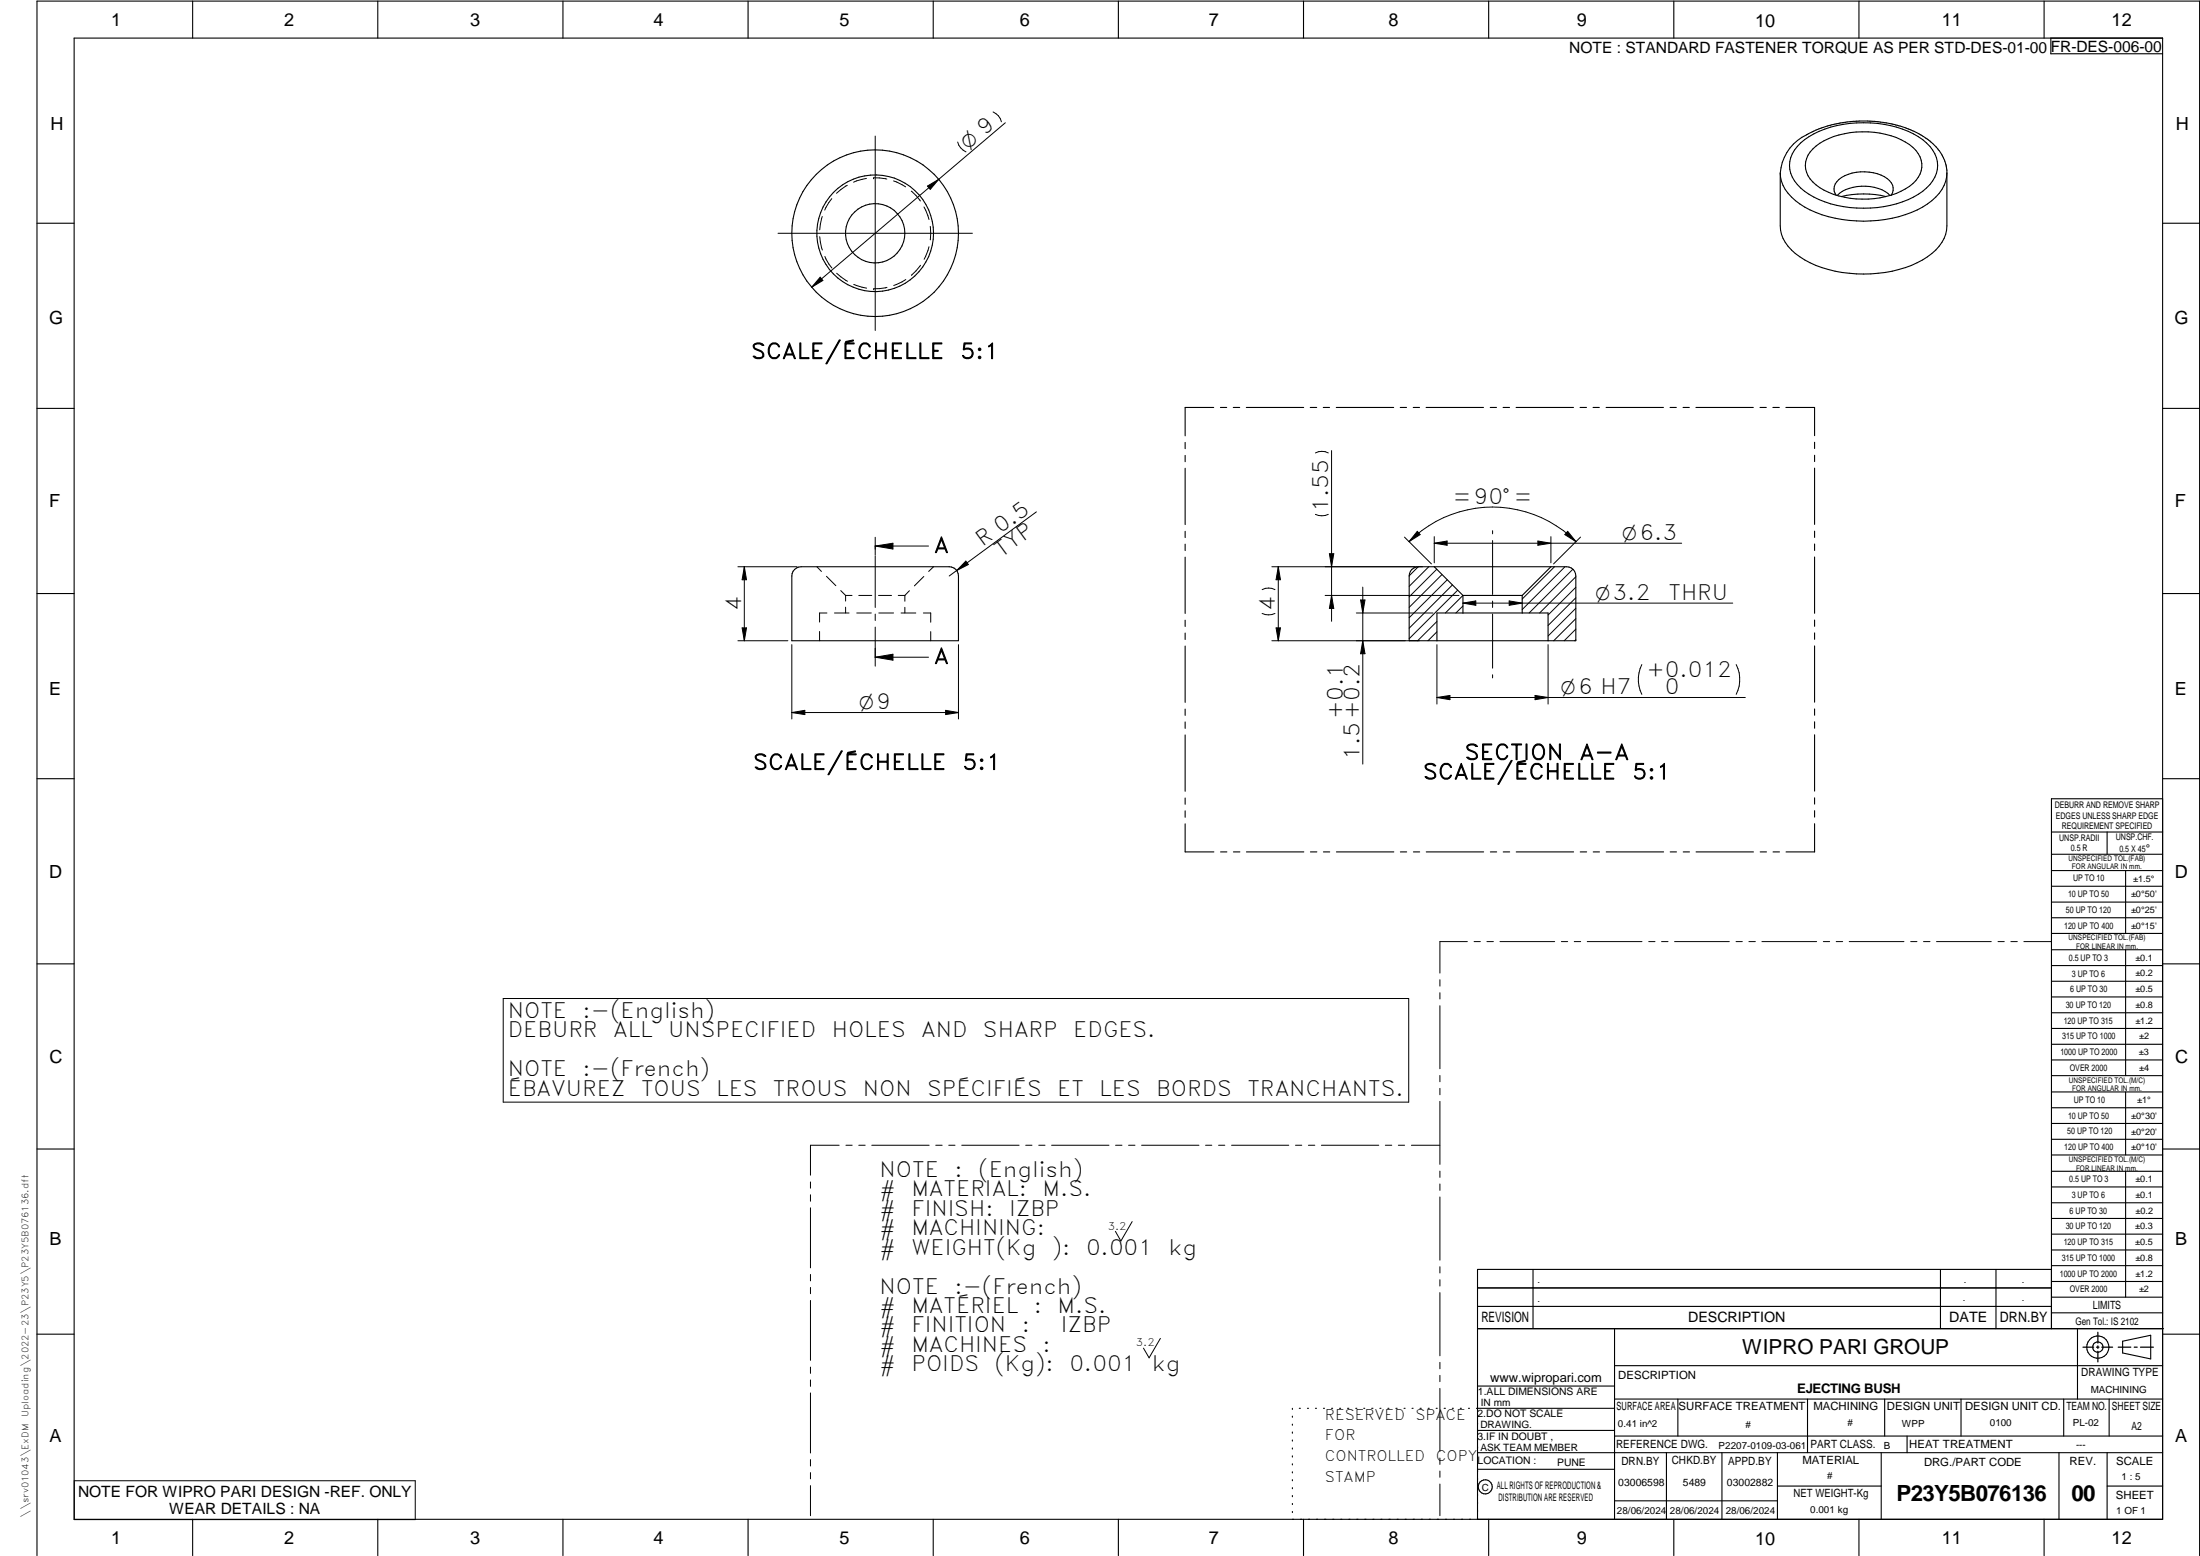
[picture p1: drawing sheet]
<svg xmlns="http://www.w3.org/2000/svg" width="594mm" height="420mm" viewBox="0 0 594 420" stroke-linecap="round" stroke-linejoin="round" font-family="sans-serif">
<g fill="none" stroke="#000" stroke-width=".3">
<path d="M20 10.3h564v400h-564zM52 .3v10M102 .3v10M152 .3v10M202 .3v10M252 .3v10M302 .3v10M352 .3v10M402 .3v10M452 .3v10M502 .3v10M552 .3v10"/>
<path d="M553.8 10.3v4.2h30.2M486.2 38.6a26.4 26.4 0 0 1 18.9-5.4 24.6 24.6 0 0 1 15.1 5.4 7.6 7.6 0 0 1 0 12.2 26.4 26.4 0 0 1-18.8 5.4 24.9 24.9 0 0 1-15.2-5.4 7.6 7.6 0 0 1 0-12.2zM480.7 46.7v14.3a10.4 10.4 0 0 0 5.3 8.3 33 33 0 0 0 23.1 4.3 23.7 23.7 0 0 0 14.5-7.1 8.6 8.6 0 0 0 2.1-5.5v-14.3M480.7 46.7a10.4 10.4 0 0 0 5.3 8.4 33.3 33.3 0 0 0 23.1 4.2 23.1 23.1 0 0 0 14.6-7.1 9 9 0 0 0 2-5.5M489.5 40.2a19.2 19.2 0 0 1 13.3-4.6 20.6 20.6 0 0 1 13.7 4.2 6.1 6.1 0 0 1 0 9.8 22.6 22.6 0 0 1-18.4 3.7 14.6 14.6 0 0 1-9.9-5.8 5.9 5.9 0 0 1 1.3-7.3zM497.2 53.1a25.6 25.6 0 0 1 12.1 0M510.4 52.8a11.2 11.2 0 0 0-11.1-1.9 6.9 6.9 0 0 0-3.2 1.9M510.7 52.7a3.2 3.2 0 0 0-1.1-4.5 11.9 11.9 0 0 0-13 .3 3.1 3.1 0 0 0-.8 4.2M525.7 46.7a11.9 11.9 0 0 0-6.6-10l-.6-.4a28.8 28.8 0 0 0-11.1-3.4 39.4 39.4 0 0 0-8.2 0h-.4a29.6 29.6 0 0 0-11 3.5 12.3 12.3 0 0 0-7.1 10.3M10 60.3h10M584 60.3h10M10 110.3h10"/>
<path d="M320 119.5v1.7M327.7 110h-7.7v7.7M329.6 110h1.7M333 110h1.8M336.5 110h15.5M353.8 110h1.8M357.3 110h1.7M360.8 110h15.5M378.1 110h1.7M381.6 110h1.7M385.1 110h15.5M402.4 110h1.7"/>
<path d="M405.9 110h1.7M409.4 110h15.5M426.7 110h1.7M430.2 110h1.7M433.7 110h15.5M451 110h1.7M454.5 110h1.7M458 110h15.4M475.3 110h1.7M478.7 110h1.8M482.3 110h7.7v7.6M490 119.4v1.7"/>
<path d="M584 110.3h10M320 123v1.7M320 126.4v15.2M490 122.9v1.7M490 126.4v15.2M214.6 153.8l1.1-.7 .6-.1h40a2.46 2.46 0 0 1 2.5 2.5v17.5h-45v-17.5l.4-1.2zM320 143.5v1.7M320 146.9v1.8M320 150.5v15.2M381.2 153.8l1.2-.7 .6-.1h40a2.46 2.46 0 0 1 2.5 2.5v17.5h-45v-17.5l.4-1.2zM387.3 153l7.7 7.8M418.8 153l-7.8 7.8"/>
<path d="M490 143.4v1.7M490 146.9v1.7M490 150.4v15.2M10 160.3h10M320 167.5v1.7M320 170.9v1.8M320 174.5v15.2M388 173v-7.5h30v7.5M395 160.8h16M395 160.8v4.7M411 160.8v4.7M490 167.4v1.7"/>
<path d="M490 170.9v1.7M490 174.4v15.2M584 160.3h10M320 191.5v1.7M320 194.9v1.8M320 198.5v15.2M490 191.4v1.7M490 194.9v1.7M490 198.4v15.2M10 210.3h10M320 215.5v1.7M320 218.9v1.8"/>
<path d="M490 215.4v1.7M490 218.9v1.7M584 215.7h-30v143.1M584 210.3h10M320 222.5v7.5h7.8M329.6 230h1.7M333.1 230h1.7M336.6 230h15.5M353.9 230h1.7M357.4 230h1.7M360.9 230h15.5M378.2 230h1.7"/>
<path d="M381.7 230h1.7M385.1 230h15.5M402.5 230h1.6M405.9 230h1.8M409.4 230h15.5M426.7 230h1.7M430.2 230h1.7M433.7 230h15.5M451 230h1.7M454.5 230h1.7M458 230h15.5M475.3 230h1.7"/>
<path d="M478.8 230h1.7M490 222.4v7.6h-7.7M554 224.7h30M554 230.7h30M554 235.1h30M554 239.3h30M569 224.7v6M574 235.1v17M554 243.6h30M554 247.8h30M554 252.1h30M554 256.5h30"/>
<path d="M574 256.5v33.9M10 260.3h10M554 260.7h30M554 265h30M554 269.2h30M554 273.5h30M554 277.7h30M584 260.3h10M554 282h30M554 286.2h30M554 290.4h30M554 294.9h30"/>
<path d="M554 299.1h30M574 294.9v17M10 310.3h10M554 303.4h30M554 307.6h30M554 311.9h30M554 316.3h30M574 316.3v34M584 310.3h10M554 320.5h30M554 324.8h30M554 329h30"/>
<path d="M554 333.2h30M554 337.5h30M399 358.8h185.2M399 352.8h155M399 347.8h155M414 342.8v16M436 358.8v51.5M524 342.8v16M539 342.8v16M554 341.8h30M554 346h30M554 350.3h30"/>
<path d="M554 354.5h30M554 342.8h-155v67.5M561 358.8v19M10 360.3h10M399 374.3h37M436 377.8h148M453.1 377.8v10M488.1 377.8v14.5M508.9 377.8v10M529.5 377.8v10M557.3 377.8v10M569.5 377.8v10"/>
<path d="M573.2 362.2l7.6-1.6v6.3l-7.6-1.6zM584 368.8h-148M584 360.3h10M349 380.3v.3M349 382.4v.3M349 384.6v.3M349 386.7v.3M349 388.8v.3M349 391v.3M349 393.1v.3M349 395.3v.3M349 397.4v.3"/>
<path d="M349 399.5v.3M350.9 380.3h.2M353.1 380.3h.2M355.2 380.3h.3M357.4 380.3h.3M359.6 380.3h.3M361.7 380.3h.3M363.9 380.3h.3M366.1 380.3h.3M368.3 380.3h.2M370.4 380.3h.3M372.6 380.3h.3"/>
<path d="M374.8 380.3h.3M376.9 380.3h.4M379.1 380.3h.3M381.3 380.3h.3M383.4 380.3h.4M385.6 380.3h.3M387.8 380.3h.3M390 380.3h.3M392.2 380.3h.3M394.3 380.3h.3M396.5 380.3h.3M398.7 380.3h37.3"/>
<path d="M399 396.7h37M399 392.3h185M399 386.2h37M436 387.8h148M450 392.3v18M465 392.3v18M480 392.3v18M508 392.3v18M515 387.8v4.5M556 392.3v18M569 392.3v18M52 410.3v9.7"/>
<path d="M102 410.3v9.7M152 410.3v9.7M202 410.3v9.7M252 410.3v9.7M302 410.3v9.7M349 401.7v.3M349 403.8v.4M349 406v.3M349 408.1v.3M352 410.3v9.7M402 410.3v9.7M436 405.3h44"/>
<path d="M452 410.3v9.7M480 401.3h28M502 410.3v9.7M552 410.3v9.7M569 401.3h15M10 420v-419.7h584v419.7"/>
<circle cx="236.3" cy="63" r="22.5"/>
<circle cx="236.3" cy="63" r="8"/>
<circle cx="236.3" cy="63" r="15.8"/>
<circle cx="566.5" cy="363.7" r="1.39"/>
<circle cx="566.5" cy="363.8" r="3"/>
<circle cx="401.1" cy="401.5" r="1.9"/>
</g>
<g fill="none" stroke="#000" stroke-width=".27">
<path d="M236.3 36.7v52.5M258.6 38.4a4.1 4.1 0 0 0 2.3 2.6M268.2 30.2a3.8 3.8 0 0 1 2.2 2.7M271.5 33.1l-52.3 44.5M222 58.5l-.6 3.6M224.6 53.6l-1.9 3.1M228.8 50l-2.9 2.2M234 48.2l-3.5 1M235.9 48h.1M235.9 48l3.6 .3M241.3 48.9l3.3 1.6M246.1 51.6l2.4 2.7"/>
<path d="M249.5 55.9l1.4 3.4M250.4 50.2l3.1-1.8-2.3 2.7zM210.1 63h52.5M221.4 63.9l.7 3.6M221.5 74.8l.7 .9-3 1.9zM222.8 69.3l1 2 .9 1.1M225.9 73.8l2.9 2.1M230.5 76.8l3.5 1M235.9 78h.1M239.5 77.6l-3.6 .4M244.6 75.5l-3.3 1.6M248.6 71.6l-2.5 2.7"/>
<path d="M250.9 66.6l-1.4 3.4M251.2 61.1v3.7M279.9 138.2l-23.6 17.3M355.2 122.3a3.8 3.8 0 0 1 3.5 0M355.2 138.9a4.1 4.1 0 0 0 3.5 0M359.6 121.7v46.1M199.3 153h16M201 153v20M201 153l.6 3.5h-1.2zM220.6 153l1.2 1.3M223.2 155.6l2.5 2.6M227 159.5l1.3 1.3"/>
<path d="M236.3 145.1v4.8M236.3 150.1v13.9M236.3 147.4h14.4M236.3 147.4l4.8-.7v1.6zM245.6 159.5l-1.3 1.3M249.5 155.7l-2.6 2.5M252.1 153l-1.3 1.3M260.8 151.5l.7 .9-3.1 1.7zM340.8 159.2a3.8 3.8 0 0 1 3.5 0M343.4 153h40.7M345.2 153v20M345.2 153l.6 3.5h-1.2z"/>
<path d="M359 149.5h1.2l-.6 3.5zM368 158.5v47.8M379.3 145l7.2 7.3M380.5 146.3a31.8 31.8 0 0 1 45.1 0M382.7 143.5l.8 .9-3 1.9zM383 153l-2.5 2.5M385.8 153l-5.3 5.3M387.3 144.9v7.1M387.3 146.7l3.5-.6v1.1zM387.3 146.7h66.8M388 153.7l-7.5 7.5M389.4 155.2l-8.9 8.8"/>
<path d="M390.8 156.5l-10.3 10.3M392.2 157.9l-11.7 11.7M393.6 159.4l-13.1 13.1M403 143.3v.8M403 146v14.5M415.3 146.1l3.5 .6-3.5 .5zM418.8 144.9v7.1M419.8 153l-8.8 8.8M422.6 153l-11.6 11.6M423.3 143.5l2.3 2.8-3-1.9zM424.7 153.7l-11.8 11.8M425.5 158.6l-7.5 7.5"/>
<path d="M425.5 155.7l-9.8 9.8M426.8 145l-7.3 7.3M199.3 173h13.5M200.4 169.5h1.2l-.6 3.5zM213.8 174.1v20M221.3 170.5v2.5M223.3 165.5h-2v2.5M225.3 165.5h4M228.3 160.8h1.8M228.3 160.8v1.5M228.3 164v1.5M231.3 165.5h4"/>
<path d="M231.9 160.8h3.5M236.3 177.5l4.8-.8v1.6zM236.3 165.8v1.8M236.3 169.3v10.6M236.3 177.5h14.4M237.2 160.8h3.5M237.3 165.5h4M242.6 160.8h1.7M243.3 165.5h4M244.3 160.8v1.5M244.3 164v1.5M249.3 165.5h2v2.5"/>
<path d="M251.3 170.6v2.4M258.8 174.1v20M340.8 165.7a4.1 4.1 0 0 0 3.5 0M343.4 173h39.8M344.6 169.5h1.2l-.6 3.5zM357.8 160.8h36.2M359.6 160.8l.6 3.5h-1.2zM366.3 165.5h20.7M367.4 162h1.2l-.6 3.5zM368 173l.6 3.5h-1.2zM388 167.8l-5.2 5.2M388 174.1v16"/>
<path d="M388 170.6l-2.4 2.4M395 160.8l-4.7 4.7M395 163.6l-1.9 1.9M395 162.9l3.5-.6v1.1zM395 162.9h72.9M403 162.3v1.7M403 165.8v14.6M407.5 162.3l3.5 .6-3.5 .5zM418 174.1v16M425.5 161.4l-7.5 7.5M425.5 164.3l-7.5 7.4M425.5 169.9l-3.1 3.1"/>
<path d="M425.5 172.7l-.3 .3M425.5 167l-5.9 6M443.4 179.5a9 9 0 0 0 0 8M468.8 179.5a9 9 0 0 1 0 8M213.8 192.4l3.5-.6v1.2zM213.8 192.4h45M255.3 191.8l3.5 .6-3.5 .6zM388 188.3h83.3M388 188.3l3.5-.5v1.1zM403 182.2v.8M414.5 187.8l3.5 .5-3.5 .6zM396.2 254.3h-7.4v8.5"/>
<path d="M398.1 254.3h1.6M401.5 254.3h1.8M405 254.3h14.8M421.6 254.3h1.7M425.1 254.3h1.7M428.6 254.3h14.8M445.2 254.3h1.7M448.7 254.3h1.7M452.2 254.3h14.8M468.8 254.3h1.7M472.3 254.3h1.7M475.8 254.3h14.8"/>
<path d="M492.4 254.3h1.7M495.8 254.3h1.8M499.4 254.3h14.7M516 254.3h1.6M519.4 254.3h1.8M522.9 254.3h14.8M539.5 254.3h1.7M543 254.3h1.7M546.5 254.3h7.4M135.9 269.6h244.5v28h-244.5zM388.8 264.5v1.8M388.8 268.1v1.6"/>
<path d="M388.8 271.6v17M388.8 290.4v1.7M388.8 293.9v1.7M388.8 297.4v17M218.9 319.2v1.6M226.6 309.2h-7.7v8.1M228.4 309.2h1.7M231.9 309.2h1.7M235.4 309.2h15.5M252.7 309.2h1.7M256.2 309.2h1.7M259.7 309.2h15.5"/>
<path d="M277 309.2h1.7M280.5 309.2h1.7M284 309.2h15.5M301.2 309.2h1.8M304.8 309.2h1.7M308.3 309.2h15.5M325.5 309.2h1.7M329.1 309.2h1.6M332.6 309.2h15.4M349.8 309.2h1.7M353.3 309.2h1.7M356.8 309.2h15.5"/>
<path d="M374.1 309.2h1.7M377.6 309.2h1.7M381.1 309.2h7.7M388.8 316.2v1.7M388.8 319.7v1.7M218.9 322.6v1.8M218.9 326.1v16.2M305.7 329.9l-3 5.2-1.5-2.6M388.8 323.2v17.1M218.9 344.1v1.8M218.9 347.6v1.7M218.9 351.2v16.1"/>
<path d="M388.8 342.1v1.6M388.8 345.6v1.7M388.8 349v17.1M218.9 369.1v1.7M218.9 372.6v1.8M218.9 376.1v16.2M313.3 361.4l-3 5.2-1.5-2.6M388.8 367.9v1.7M388.8 371.4v1.7M388.8 374.9v17M20.1 399.8h92v10.5h-92zM218.9 394.1v1.8"/>
<path d="M218.9 397.6v1.7M388.8 393.7v1.7M388.8 397.2v1.7M218.9 401.2v8.1M388.8 400.7v8.6"/>
</g>
<path d="M566.5 359.7v3M562.5 363.8h2.9M566.1 363.8h.7M566.5 363.4v.7M566.5 364.9v2.8M567.6 363.8h2.9M572 363.8h3.4M576.3 363.8h.8M578 363.8h3.5" fill="none" stroke="#000" stroke-width=".34"/>
<g fill="#000">
<path d="M250.4 50.2l3.1-1.8-2.3 2.7zM221.5 74.8l.7 .9-3 1.9zM201 153l.6 3.5h-1.2zM236.3 147.4l4.8-.7v1.6zM260.8 151.5l.7 .9-3.1 1.7zM345.2 153l.6 3.5h-1.2zM359 149.5h1.2l-.6 3.5zM382.7 143.5l.8 .9-3 1.9zM387.3 146.7l3.5-.6v1.1zM415.3 146.1l3.5 .6-3.5 .5zM423.3 143.5l2.3 2.8-3-1.9zM200.4 169.5h1.2l-.6 3.5z"/>
<path d="M236.3 177.5l4.8-.8v1.6zM344.6 169.5h1.2l-.6 3.5zM359.6 160.8l.6 3.5h-1.2zM368 173l.6 3.5h-1.2zM367.4 162h1.2l-.6 3.5zM395 162.9l3.5-.6v1.1zM407.5 162.3l3.5 .6-3.5 .5zM213.8 192.4l3.5-.6v1.2zM255.3 191.8l3.5 .6-3.5 .6zM388 188.3l3.5-.5v1.1zM414.5 187.8l3.5 .5-3.5 .6z"/>
</g>
<g font-size="6">
<text x="512.1" y="405.2">P23Y5B076136</text>
<text x="559.4" y="405.2">00</text>
</g>
<g font-size="5.7">
<text x="202.8" y="96.9">SCALE/ÉCHELLE</text>
<text x="259.3" y="96.9">5:1</text>
<text x="392.3" y="136.1">=90°=</text>
<text x="358.7" y="138.3" transform="rotate(-90 358.7 138.3)">1.55</text>
<text x="252.2" y="149.2">A</text>
<text x="265.3" y="147.8" transform="rotate(-36 265.3 147.8)">R 0.5</text>
<text x="270.4" y="150.6" transform="rotate(-36 270.4 150.6)">TYP</text>
<text x="200.1" y="165" transform="rotate(-90 200.1 165)">4</text>
<text x="344.3" y="165" transform="rotate(-90 344.3 165)">4</text>
<text x="450.5" y="162">THRU</text>
<text x="252.2" y="179.2">A</text>
<text x="444.6" y="182.9">+0.012</text>
<text x="449.6" y="187.5">0</text>
<text x="362.6" y="194.3" transform="rotate(-90 362.6 194.3)">+0.1</text>
<text x="203.4" y="207.8">SCALE/ÉCHELLE</text>
<text x="259.9" y="207.8">5:1</text>
<text x="367.1" y="205.1" transform="rotate(-90 367.1 205.1)">1.5+0.2</text>
<text x="395.5" y="205.1">SECTION</text>
<text x="426.5" y="205.1">A-A</text>
<text x="384.3" y="210.4">SCALE/ÉCHELLE</text>
<text x="440.8" y="210.4">5:1</text>
<text x="137.1" y="274.9">NOTE</text>
<text x="157.3" y="274.9">:-(English)</text>
<text x="137.1" y="280.1">DEBURR</text>
<text x="165.6" y="280.1">ALL</text>
<text x="180.5" y="280.1">UNSPECIFIED</text>
<text x="224.6" y="280.1">HOLES</text>
<text x="248.8" y="280.1">AND</text>
<text x="265.4" y="280.1">SHARP</text>
<text x="289.8" y="280.1">EDGES.</text>
<text x="137.1" y="290.6">NOTE</text>
<text x="157.3" y="290.6">:-(French)</text>
<text x="137.1" y="295.9">ÉBAVUREZ</text>
<text x="173.1" y="295.9">TOUS</text>
<text x="193.4" y="295.9">LES</text>
<text x="208.7" y="295.9">TROUS</text>
<text x="233" y="295.9">NON</text>
<text x="250.4" y="295.9">SPÉCIFIÉS</text>
<text x="285.5" y="295.9">ET</text>
<text x="296.8" y="295.9">LES</text>
<text x="312.2" y="295.9">BORDS</text>
<text x="336.8" y="295.9">TRANCHANTS.</text>
<text x="237.5" y="317.8">NOTE</text>
<text x="257.7" y="317.8">:</text>
<text x="264.1" y="317.8">(English)</text>
<text x="237.5" y="323">#</text>
<text x="246.1" y="323">MATERIAL:</text>
<text x="281.5" y="323">M.S.</text>
<text x="237.5" y="328.3">#</text>
<text x="246.1" y="328.3">FINISH:</text>
<text x="272.5" y="328.3">IZBP</text>
<text x="237.5" y="333.5">#</text>
<text x="246.1" y="333.5">MACHINING:</text>
<text x="237.5" y="338.8">#</text>
<text x="246.1" y="338.8">WEIGHT(Kg</text>
<text x="284" y="338.8">):</text>
<text x="293.3" y="338.8">0.001</text>
<text x="315.5" y="338.8">kg</text>
<text x="237.5" y="349.3">NOTE</text>
<text x="257.7" y="349.3">:-(French)</text>
<text x="237.5" y="354.5">#</text>
<text x="237.5" y="359.8">#</text>
<text x="246.1" y="359.8">FINITION</text>
<text x="246.1" y="354.5">MATÉRIEL</text>
<text x="275.9" y="359.8">:</text>
<text x="279.2" y="354.5">:</text>
<text x="285.6" y="354.5">M.S.</text>
<text x="286.5" y="359.8">IZBP</text>
<text x="237.5" y="365">#</text>
<text x="246.1" y="365">MACHINES</text>
<text x="281.5" y="365">:</text>
<text x="237.5" y="370.3">#</text>
<text x="246.1" y="370.3">POIDS</text>
<text x="268.5" y="370.3">(Kg):</text>
<text x="288.8" y="370.3">0.001</text>
<text x="311" y="370.3">kg</text>
</g>
<text font-size="5.6" x="470.5" y="365.5">WIPRO PARI GROUP</text>
<g font-size="5.4">
<text x="261.4" y="40.6" transform="rotate(-40 261.4 40.6)">O 9</text>
<text x="438" y="145.8">O6.3</text>
<text x="430.8" y="162">O3.2</text>
<text x="232" y="191.5">O9</text>
<text x="421.5" y="187.5">O6 H7</text>
</g>
<g font-size="4.9">
<text x="30" y="6.9">1</text>
<text x="76.7" y="6.9">2</text>
<text x="127" y="6.9">3</text>
<text x="176.5" y="6.9">4</text>
<text x="226.7" y="6.9">5</text>
<text x="275.4" y="6.9">6</text>
<text x="326.4" y="6.9">7</text>
<text x="375" y="6.9">8</text>
<text x="425.8" y="6.9">9</text>
<text x="473.9" y="7.3">10</text>
<text x="524.3" y="6.9">11</text>
<text x="570.2" y="6.9">12</text>
<text x="13.6" y="35.1">H</text>
<text x="587.6" y="35.1">H</text>
<text x="13.2" y="87.5">G</text>
<text x="587.2" y="87.5">G</text>
<text x="13.2" y="137">F</text>
<text x="587.2" y="137">F</text>
<text x="13.2" y="187.6">E</text>
<text x="587.2" y="187.6">E</text>
<text x="13.2" y="237">D</text>
<text x="587.2" y="237">D</text>
<text x="13.4" y="287.1">C</text>
<text x="587.4" y="287.1">C</text>
<text x="13.4" y="336.2">B</text>
<text x="587.4" y="336.2">B</text>
<text x="13.4" y="389.3">A</text>
<text x="587.4" y="389.3">A</text>
<text x="30" y="416.9">1</text>
<text x="76.7" y="416.9">2</text>
<text x="127" y="416.9">3</text>
<text x="176.5" y="416.9">4</text>
<text x="226.7" y="416.9">5</text>
<text x="275.4" y="416.9">6</text>
<text x="326.4" y="416.9">7</text>
<text x="375" y="416.9">8</text>
<text x="425.8" y="416.9">9</text>
<text x="473.9" y="417.3">10</text>
<text x="524.3" y="416.9">11</text>
<text x="570.2" y="416.9">12</text>
</g>
<g font-size="4.2">
<text x="423.7" y="14.3">NOTE : STANDARD FASTENER TORQUE AS PER STD-DES-01-00</text>
<text x="553.8" y="14">FR-DES-006-00</text>
<text x="21.1" y="404.3">NOTE FOR WIPRO PARI DESIGN -REF. ONLY</text>
<text x="45.7" y="408.8">WEAR DETAILS : NA</text>
</g>
<g font-size="3.9">
<text x="400" y="357.1">REVISION</text>
<text x="455.9" y="357.1">DESCRIPTION</text>
<text x="526.4" y="357.1">DATE</text>
<text x="540" y="357.1">DRN.BY</text>
<text x="357.8" y="383.3">RESERVED</text>
<text x="382.3" y="383.3">SPACE</text>
<text x="357.8" y="388.9">FOR</text>
<text x="357.8" y="394.5">CONTROLLED</text>
<text x="387.8" y="394.5">COPY</text>
<text x="357.8" y="400">STAMP</text>
</g>
<text font-size="3.6" x="485.3" y="376.1">EJECTING BUSH</text>
<text font-size="3.5" x="402.4" y="373.3">www.wipropari.com</text>
<g font-size="3.1">
<text x="565.1" y="353.5">LIMITS</text>
<text x="562" y="371.7">DRAWING TYPE</text>
<text x="437" y="372.3">DESCRIPTION</text>
<text x="436.5" y="380.8">SURFACE AREA</text>
<text x="453.3" y="380.8">SURFACE TREATMENT</text>
<text x="489.7" y="380.8">MACHINING</text>
<text x="509.5" y="380.8">DESIGN UNIT</text>
<text x="530.6" y="380.8">DESIGN UNIT CD.</text>
<text x="558" y="380.6">TEAM NO.</text>
<text x="570.3" y="380.7">SHEET SIZE</text>
<text x="575.6" y="386.1">A2</text>
<text x="436.4" y="391.1">REFERENCE DWG.</text>
<text x="437.8" y="395.5">DRN.BY</text>
<text x="451.4" y="395.4">CHKD.BY</text>
<text x="466.6" y="395.5">APPD.BY</text>
<text x="486.7" y="395.4">MATERIAL</text>
<text x="488.9" y="390.9">PART CLASS.</text>
<text x="515.6" y="390.9">HEAT TREATMENT</text>
<text x="519.6" y="395.9">DRG./PART CODE</text>
<text x="558.9" y="395.5">REV.</text>
<text x="571.4" y="395.6">SCALE</text>
<text x="484.3" y="404.2">NET WEIGHT-Kg</text>
<text x="571.4" y="404.7">SHEET</text>
</g>
<text font-size="3" x="579.5" y="230.1">°</text>
<g font-size="2.8">
<text x="299.1" y="332.1">3.2</text>
<text x="560.4" y="357.7">Gen Tol.: IS 2102</text>
<text x="306.7" y="363.6">3.2</text>
<text x="399.1" y="376.6">1.ALL DIMENSIONS ARE</text>
<text x="399" y="382.7">2.DO NOT SCALE</text>
<text x="399" y="388.7">3.IF IN DOUBT ,</text>
<text x="399" y="395.4">LOCATION :</text>
<text x="420.5" y="396">PUNE</text>
<text x="404.2" y="402">ALL RIGHTS OF REPRODUCTION &amp;</text>
<text x="437" y="401.2">03006598</text>
<text x="454.4" y="401.2">5489</text>
<text x="466.3" y="401.2">03002882</text>
<text x="404.7" y="405.4">DISTRIBUTION ARE RESERVED</text>
</g>
<g font-size="2.7">
<text x="564.6" y="376.2">MACHINING</text>
<text x="399.9" y="379.7">IN mm</text>
<text x="399.7" y="385.7">DRAWING.</text>
<text x="436.9" y="385.4">0.41 in^2</text>
<text x="471.4" y="385.5">#</text>
<text x="498.9" y="385">#</text>
<text x="513.6" y="385.3">WPP</text>
<text x="537.3" y="385.1">0100</text>
<text x="559.7" y="385.1">PL-02</text>
<text x="399.7" y="391.8">ASK TEAM MEMBER</text>
<text x="464.1" y="391.2">P2207-0109-03-061</text>
<text x="508.7" y="391.2">B</text>
<text x="560.6" y="391.1">---</text>
<text x="493.4" y="399.5">#</text>
<text x="572.8" y="399.7">1 : 5</text>
<text x="400.1" y="402.5">C</text>
<text x="436.6" y="408.7">28/06/2024</text>
<text x="450.9" y="408.8">28/06/2024</text>
<text x="466" y="408.9">28/06/2024</text>
<text x="488.8" y="408.5">0.001 kg</text>
<text x="571.4" y="408.7">1 OF 1</text>
</g>
<g font-size="2.5">
<text x="554.9" y="218.3">DEBURR AND REMOVE SHARP</text>
<text x="555.2" y="221">EDGES UNLESS SHARP EDGE</text>
<text x="556.1" y="227.1">UNSP.RADII</text>
<text x="556.8" y="223.8">REQUIREMENT SPECIFIED</text>
<text x="571.4" y="226.9">UNSP.CHF.</text>
<text x="559.2" y="229.9">0.5 R</text>
<text x="572.3" y="230.1">0.5 X 45</text>
<text x="559.8" y="238">UP TO 10</text>
<text x="576.1" y="238.1">±1.5°</text>
<text x="558.5" y="242.2">10 UP TO 50</text>
<text x="575.5" y="242.3">±0°50'</text>
<text x="557.4" y="250.7">120 UP TO 400</text>
<text x="557.9" y="246.5">50 UP TO 120</text>
<text x="575.5" y="250.7">±0°15'</text>
<text x="575.5" y="246.5">±0°25'</text>
<text x="558.7" y="259.4">0.5 UP TO 3</text>
<text x="559.5" y="263.7">3 UP TO 6</text>
<text x="576.6" y="263.6">±0.2</text>
<text x="576.6" y="259.4">±0.1</text>
<text x="559" y="267.9">6 UP TO 30</text>
<text x="576.6" y="267.9">±0.5</text>
<text x="557.8" y="272.2">30 UP TO 120</text>
<text x="576.6" y="272.2">±0.8</text>
<text x="556.9" y="280.7">315 UP TO 1000</text>
<text x="557.3" y="276.4">120 UP TO 315</text>
<text x="576.6" y="276.4">±1.2</text>
<text x="577.7" y="280.7">±2</text>
<text x="556.4" y="284.9">1000 UP TO 2000</text>
<text x="577.6" y="284.9">±3</text>
<text x="558.9" y="289.2">OVER 2000</text>
<text x="577.7" y="289.3">±4</text>
<text x="560" y="297.9">UP TO 10</text>
<text x="577.1" y="297.9">±1°</text>
<text x="558.5" y="302.1">10 UP TO 50</text>
<text x="575.5" y="302.1">±0°30'</text>
<text x="557.4" y="310.6">120 UP TO 400</text>
<text x="558.2" y="306.3">50 UP TO 120</text>
<text x="575.5" y="310.6">±0°10'</text>
<text x="575.5" y="306.4">±0°20'</text>
<text x="558.8" y="319.2">0.5 UP TO 3</text>
<text x="559.4" y="323.4">3 UP TO 6</text>
<text x="576.6" y="319.2">±0.1</text>
<text x="576.6" y="323.5">±0.1</text>
<text x="558.9" y="327.7">6 UP TO 30</text>
<text x="576.7" y="327.7">±0.2</text>
<text x="557.8" y="332">30 UP TO 120</text>
<text x="576.6" y="332">±0.3</text>
<text x="556.8" y="340.5">315 UP TO 1000</text>
<text x="557.3" y="336.3">120 UP TO 315</text>
<text x="576.6" y="336.3">±0.5</text>
<text x="576.6" y="340.5">±0.8</text>
<text x="415.2" y="346.4">.</text>
<text x="530.3" y="346.5">.</text>
<text x="545.9" y="346.4">.</text>
<text x="556.2" y="344.7">1000 UP TO 2000</text>
<text x="576.6" y="344.7">±1.2</text>
<text x="415.2" y="351.5">.</text>
<text x="530" y="351.3">.</text>
<text x="545.9" y="351.4">.</text>
<text x="558.9" y="349">OVER 2000</text>
<text x="577.6" y="349">±2</text>
</g>
<g font-size="2.4">
<text x="7.7" y="382.7" transform="rotate(-90 7.7 382.7)">Uploading\2022-23\P23Y5\P23Y5B076136.dft</text>
<text x="7.7" y="409.8" transform="rotate(-90 7.7 409.8)">\\srv01043\ExDM</text>
</g>
<g font-size="2.1">
<text x="558.5" y="232.4">UNSPECIFIED TOL.(FAB)</text>
<text x="559.5" y="234.7">FOR ANGULAR IN mm.</text>
<text x="558.6" y="253.9">UNSPECIFIED TOL.(FAB)</text>
<text x="560.7" y="256.3">FOR LINEAR IN mm.</text>
<text x="558.7" y="292.3">UNSPECIFIED TOL.(M/C)</text>
<text x="559.6" y="294.7">FOR ANGULAR IN mm.</text>
<text x="558.7" y="313.7">UNSPECIFIED TOL.(M/C)</text>
<text x="560.6" y="316.1">FOR LINEAR IN mm.</text>
</g>
</svg>
